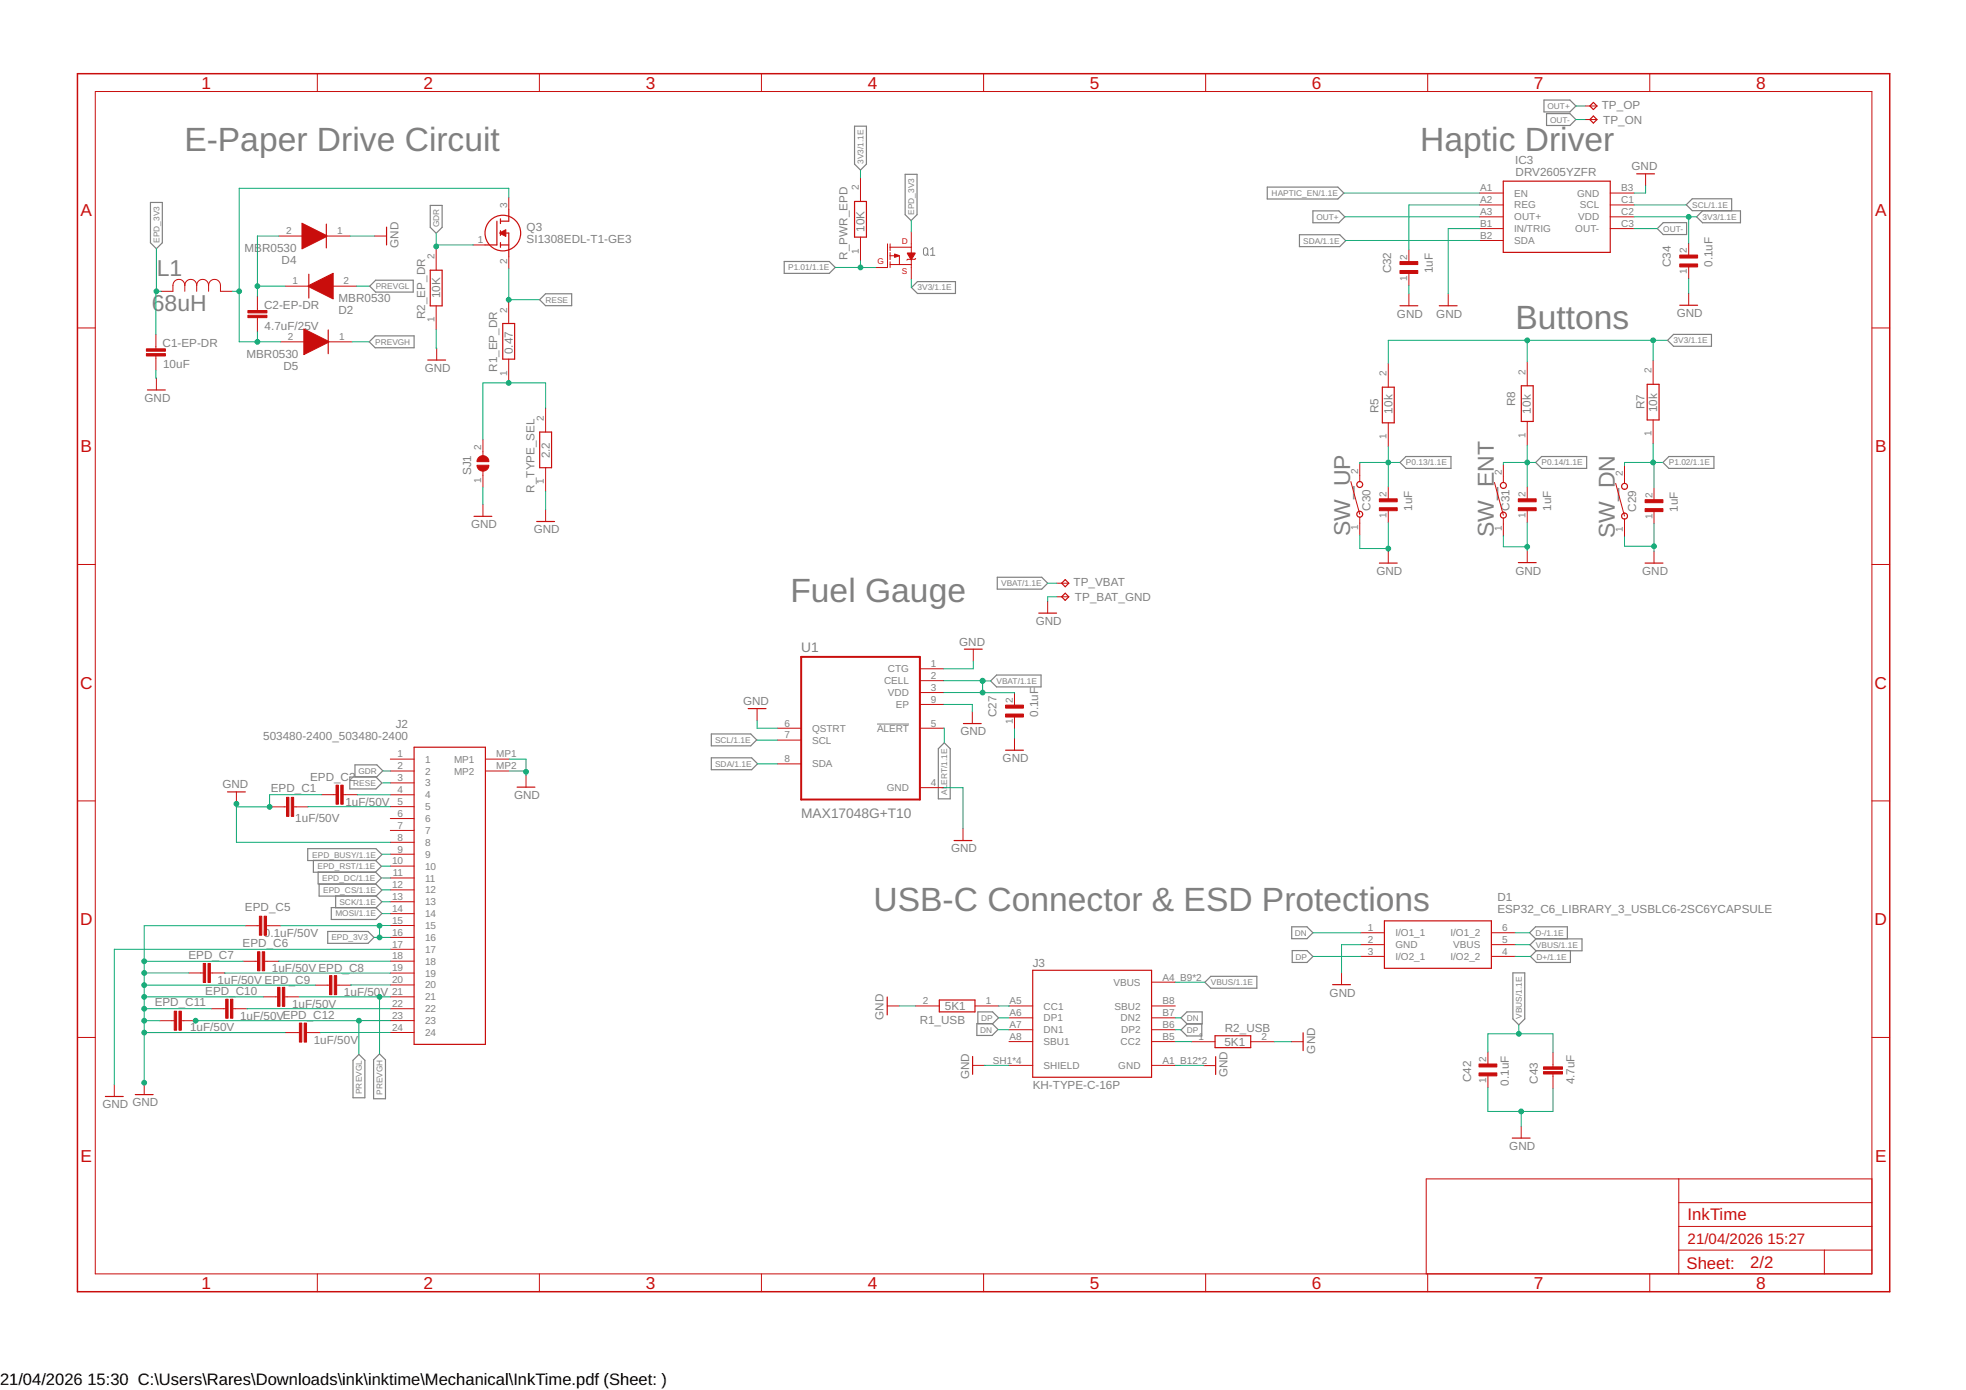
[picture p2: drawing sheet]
<svg xmlns="http://www.w3.org/2000/svg" width="420mm" height="297mm" viewBox="0 0 420 297" stroke-linecap="round" stroke-linejoin="round" font-family="sans-serif">
<path d="M197.5 53.1l.3-.2 .3 .2 .2 1a.46 .46 0 0 1-.5 .5 .46 .46 0 0 1-.4-.5zM198.1 54.2l.3 .4M198.9 53.3l.4-.4v1.7M198.9 54.6h.9M187.4 154.7h6.9" fill="none" stroke="#808080" stroke-width=".21"/>
<g fill="none" stroke="#808080" stroke-width=".25">
<path d="M182.6 27h2.6v8.1l-1.3 1.2-1.3-1.2zM193.4 37.3h2.6v8.6l-1.3 1.2-1.3-1.2zM270.8 40h15.1l1.3 1.3-1.3 1.2h-15.1zM330 21.4h5.5l1.3 1.2-1.3 1.3h-5.5zM330.5 24.3h5l1.3 1.2-1.3 1.3h-5zM32.2 43.3h2.5v8.6l-1.3 1.2-1.2-1.2zM91.9 43.9h2.6v4.7l-1.3 1.2-1.3-1.2zM167.6 55.9h9.6l1.3 1.2-1.3 1.3h-9.6zM277.7 50.2h8.6l1.3 1.2-1.3 1.3h-8.6zM280.6 45.1h5.5l1.3 1.2-1.3 1.3h-5.5zM355.5 47.6h4.9v2.5h-4.9l-1.3-1.2zM370.1 45v-2.5h-8.4l-1.3 1.3 1.3 1.2 10.3 .1v2.5h-8.1l-1.3-1.3 1.3-1.2"/>
<path d="M78.9 73l1.3-1.2h8.3v2.5h-8.3zM79 61.2l1.3-1.3h8v2.5h-8zM116.6 62.8h5.6v2.5h-5.6l-1.3-1.2zM194.8 61.4l1.3-1.2h8.1v2.5h-8.1zM356.4 72.7l1.3-1.2h8.1v2.5h-8.1zM299.2 98.8l1.3-1.2h9.6v2.5h-9.6zM329.5 97.6h9.6v2.5h-9.6l-1.3-1.3zM356.7 97.6h9.6v2.5h-9.6l-1.3-1.3zM213.1 123.4h9.5l1.3 1.2-1.3 1.3h-9.5zM152 156.8h8.4l1.3 1.3-1.3 1.3h-8.4zM201.8 158.7l1.3 1.3v10.7h-2.6v-10.7zM211.7 145.5l1.3-1.2h9.5v2.5h-9.5z"/>
<path d="M74.8 166.1h5.5l1.3 1.2-1.3 1.3h-5.5zM75.9 163.4h4.6l1.3 1.3-1.3 1.3h-4.6zM152 161.9h8.6l1.3 1.3-1.3 1.3h-8.6zM65.8 181.4h14.5l1.3 1.2-1.3 1.3h-14.5zM67 183.9h13.2l1.3 1.2-1.3 1.3h-13.2zM68 186.4h12.2l1.3 1.2-1.3 1.3h-12.2zM68.2 189h12.1l1.3 1.2-1.3 1.3h-12.1zM70 199.1h8.7l1.2 1.2-1.2 1.3h-8.7zM70.8 194h9.5l1.3 1.2-1.3 1.3h-9.5zM71.7 191.5h8.6l1.3 1.2-1.3 1.3h-8.6zM276.1 198.1h3.2l1.3 1.2-1.3 1.3h-3.2zM208.8 218.7h3.2l1.3 1.3-1.3 1.3h-3.2z"/>
<path d="M209 216.2h3.1l1.3 1.3-1.3 1.3h-3.1zM252.4 217.5l1.3-1.3h3.2v2.6h-3.2zM257.5 209.9l1.3-1.3h9.8v2.6h-9.8zM276.2 203.1h3.1l1.3 1.3-1.3 1.3h-3.1zM323.3 207.9h2.6v9.8l-1.3 1.3-1.3-1.3zM327.1 204.4l1.3-1.3h7.2v2.6h-7.2zM335 200.6v-2.5h-6.8l-1.3 1.2 1.3 1.3h9.9v2.6h-9.8l-1.3-1.3 1.3-1.3M76.7 225.3l1.3 1.3v8h-2.6v-8zM81.1 225.2l1.3 1.3v8.3h-2.6v-8.3zM252.4 220.1l1.3-1.3h3.1v2.6h-3.1z"/>
</g>
<g fill="none" stroke="#c90d0c" stroke-width=".21">
<path d="M20.4 19.6h379.6v252.6h-379.6zM67.8 15.7v3.9M115.3 15.7v3.9M162.7 15.7v3.9M210.2 15.7v3.9M257.7 15.7v3.9M305.1 15.7v3.9M352.6 15.7v3.9M183.9 38v5.1M338.8 22.6h2.5M338.8 25.5h2.5M351.7 37.1v2.6"/>
<path d="M59.6 50.4h5.1M69.7 50.4h5.1M80.1 50.4h2.5M93.2 52.7v5M101.1 52.3h2.6M108.7 42.2v2.5M108.7 54.9v2.5M183.9 50.7v5M189.7 52.1v5.1h-2.6M190.2 52.1v1.5M190.2 54v1.5M190.2 55.9v1.3"/>
<path d="M190.2 56.5h4.6M190.2 54.7h2v1.8M190.2 52.8h4.6M194.8 49.6v4.5M194.8 55.4v4.3M195.7 55.2l-.2 .2h-1.5l-.2 .2M301.1 53.4v2.5M301.1 58.4v2.6M316.2 41.3h5.1M316.2 43.8h5.1M316.2 46.3h5.1M316.2 48.9h5.1"/>
<path d="M316.2 51.4h5.1M344.1 41.3h5.1M344.1 43.8h5.1M344.1 46.3h5.1M344.1 48.9h5.1M360.9 52v2.5M360.9 57v2.6M16.6 70.1h3.8M33.3 71.5v3M33.3 76.1v3M39.5 61a1.27 1.27 0 0 1 1.3-1.3 1.27 1.27 0 0 1 1.2 1.3M39.5 61a1.27 1.27 0 0 0-1.3-1.3 1.27 1.27 0 0 0-1.2 1.3v1.3h-2.6"/>
<path d="M39.5 61v1.3M42 61a1.27 1.27 0 0 1 1.3-1.3 1.27 1.27 0 0 1 1.3 1.3M42 61v1.3M44.6 61a1.27 1.27 0 0 1 1.2-1.3 1.27 1.27 0 0 1 1.3 1.3v1.3h2.6M44.6 61v1.3M55 63.3v3.1M55 67.9v3M60 73h5.1M60.9 61.2h5.1M70.1 73h5.1M71.1 61.2h5.1M93.2 65.4v5"/>
<path d="M93.3 74.4v2.5M108.7 64.1v5M108.7 76.8v5M296.7 77.7v5M301.1 62.8v2.5M309.5 62.8v2.5M326.4 77.4v5M353.3 77.1v5M360.9 62.7v2.5M400 70.1h3.9M33.4 80.8v2.5M103.2 94v3.4"/>
<path d="M116.6 87.2v5.1M116.6 99.9v5.1M290.6 99.1v3.8M296.7 90.4v5M321.3 99.3v3.8M326.4 90.1v5M347.2 99.5v3.8M353.3 89.7v5.1M103.2 100.7v3.4M103.2 107.8v2.5M116.6 108.9v2.5M288.7 102.9l1.9 7"/>
<path d="M290.6 110.5v3.8M296.7 104.1v2.5M296.7 109.1v2.6M296.7 117.8v2.5M319.4 103.1l1.9 7M321.3 110.7v3.8M326.4 104.1v2.5M326.4 109.1v2.6M326.4 117.7v2.5M345.3 103.3l1.9 7M347.2 110.9v3.8M353.5 104.2v2.6"/>
<path d="M353.5 109.3v2.6M353.5 117.8v2.5M16.6 120.6h3.8M208 138.7v2.6M223.9 128.5v2.5M225.9 124.6h2.5M225.9 127.5h2.5M400 120.6h3.9M161.8 151.4v2.6M166.1 155.6h5.1M166.1 158.2h5.1M196.6 155.6h5.1"/>
<path d="M196.6 142.9h5.1M196.6 145.5h5.1M196.6 148h5.1M196.6 150.5h5.1M207.8 152.1v2.5M216.8 148.1v2.6M216.8 153.2v2.6M216.8 157.8v2.5M16.6 171.2h3.8M50.5 169.2v2.6M58.2 172.4h3M62.8 172.4h3"/>
<path d="M68.8 169.8h3M73.3 169.8h3.1M83.4 162.2h5.1M83.4 164.8h5.1M83.4 167.3h5.1M83.4 169.8h5.1M83.4 172.4h5.1M83.4 174.9h5.1M83.4 177.5h5.1M103.7 162.2h5.1M103.7 164.8h5.1M112.4 165.7v2.5"/>
<path d="M166.1 163.2h5.1M196.6 168.3h5.1M205.8 177.1v2.5M400 171.2h3.9M52.4 197.8h3M57 197.8h3M83.4 180h5.1M83.4 182.5h5.1M83.4 185.1h5.1M83.4 187.6h5.1M83.4 190.2h5.1M83.4 192.7h5.1"/>
<path d="M83.4 195.2h5.1M83.4 197.8h5.1M290.8 199.3h5.1M318.7 199.3h5.1M34.2 218.1h3M38.8 218.1h3M40.4 207.9h3M45 207.9h3M45.2 215.6h3M49.8 215.6h3M52 205.4h3M56.3 213h3"/>
<path d="M56.6 205.4h3M60.9 213h3M67.4 210.5h3M71.9 210.5h3.1M83.4 200.3h5.1M83.4 202.9h5.1M83.4 205.4h5.1M83.4 207.9h5.1M83.4 210.5h5.1M83.4 213h5.1M83.4 215.6h5.1M83.4 218.1h5.1"/>
<path d="M189.6 215h2.6M195.7 215h5M208.4 215h5M215.6 217.5h5.1M215.6 215h5.1M246.1 217.5h5.1M246.1 215h5.1M246.1 209.9h5.1M286.7 207.9v2.5M290.8 201.9h5.1M290.8 204.4h5.1M318.7 201.9h5.1"/>
<path d="M318.7 204.4h5.1M16.6 221.7h3.8M24.4 231.8v2.5M30.8 231.4v2.5M60.9 220.7h3.1M65.5 220.7h3.1M83.4 220.6h5.1M207.9 227.7h2.5M215.6 222.6h5.1M215.6 220h5.1M215.6 227.7h5.1M246.1 222.6h5.1"/>
<path d="M246.1 220h5.1M246.1 227.7h5.1M254.6 222.6h5.1M257.3 227.7h2.5M267.3 222.6h5.1M275.9 222.6h2.6M318 224.8v2.6M318 229.9v2.6M331.9 224.9v3.1M331.9 229.5v3.1M400 221.7h3.9M325.1 240.7v2.5"/>
<path d="M358.8 251.9v20.3M358.8 257h41.2M400 251.9h-95.2v20.3M67.8 272.2v3.8M115.3 272.2v3.8M162.7 272.2v3.8M210.2 272.2v3.8M257.7 272.2v3.8M305.1 272.2v3.8M352.6 272.2v3.8M358.8 267.1h41.2M358.8 262.1h41.2"/>
<path d="M389.9 267.1v5.1"/>
</g>
<path d="M16.6 15.7h387.3v260.3h-387.3z" fill="none" stroke="#c90d0c" stroke-width=".32"/>
<g fill="none" stroke="#c90d0c" stroke-width=".25">
<path d="M321.3 38.7h22.8v15.2h-22.8zM340.5 21.9l.8 .7-.8 .8-.7-.8zM340.5 24.8l.8 .7-.8 .8-.7-.8zM349.8 37.1h3.8M66 58.6v5.1M69.7 47.9v5.1M82.6 48.5v3.8M91.9 57.7h2.6v7.7h-2.6zM106.2 47.3v5h-2.5M107 49.8h1.7v5.1M107 52.3h1.7M107 46.8v1"/>
<path d="M107 49.3v1M107 51.8v1.1M108.7 44.7v2.6h-1.7M182.6 43.1h2.6v7.6h-2.6zM70.1 70.5v5.1M91.4 76.9h3.8M107.4 69.1h2.6v7.7h-2.6zM299.2 65.3h3.8M307.6 65.3h3.8M359 65.2h3.8M31.5 83.3h3.8M115.3 92.3h2.6v7.6h-2.6z"/>
<path d="M295.4 82.7h2.6v7.7h-2.6zM325.1 82.4h2.6v7.7h-2.6zM352 82.1h2.6v7.6h-2.6zM101.3 110.3h3.8M114.7 111.4h3.8M206.1 138.7h3.8M222 131h3.8M227.6 123.9l.8 .7-.8 .8-.7-.8zM227.6 126.8l.8 .7-.8 .8-.7-.8zM294.8 120.3h3.8M324.5 120.2h3.8M351.6 120.3h3.8"/>
<path d="M88.5 159.7h15.2v63.5h-15.2zM159.9 151.4h3.8M205.9 154.6h3.8M48.6 169.2h3.8M110.5 168.2h3.8M203.9 179.6h3.8M214.9 160.3h3.8M295.9 196.8h22.8v10.1h-22.8zM189.6 213.1v3.8M200.7 213.7h7.7v2.5h-7.7zM220.7 207.3h25.4v22.9h-25.4zM284.8 210.4h3.8"/>
<path d="M22.5 234.3h3.8M28.9 233.9h3.8M207.9 225.8v3.8M259.7 221.3h7.6v2.6h-7.6zM259.8 225.8v3.8M278.5 220.7v3.8M323.2 243.2h3.8"/>
<circle cx="107.5" cy="49.8" r="3.8"/>
<circle cx="290.6" cy="109.9" r=".63"/>
<circle cx="290.6" cy="103.5" r=".63"/>
<circle cx="321.3" cy="110.1" r=".64"/>
<circle cx="321.3" cy="103.7" r=".64"/>
<circle cx="347.2" cy="103.9" r=".63"/>
<circle cx="347.2" cy="110.3" r=".64"/>
</g>
<g fill="#c90d0c" stroke="#c90d0c" stroke-width=".21">
<path d="M64.5 47.7l5.4 2.7v.1l-5.4 2.7z" fill-rule="evenodd"/>
<path d="M64.9 70.3l5.4 2.7v.1l-5.4 2.7z" fill-rule="evenodd"/>
<path d="M65.9 61.1l5.3-2.7v5.5l-5.3-2.7z" fill-rule="evenodd"/>
<path d="M106.8 49.7l1.3-.6v1.4l-1.3-.6z" fill-rule="evenodd"/>
<path d="M102.4 97.7a1.26 1.26 0 0 1 1.3-.2 1.26 1.26 0 0 1 .8 1.2h-2.6l.1-.5z" fill-rule="evenodd"/>
<path d="M101.9 99.4h2.6a1.27 1.27 0 0 1-1.3 1.3 1.27 1.27 0 0 1-1.3-1.3z" fill-rule="evenodd"/>
<path d="M193.9 54.1h1.7l-.9 1.5z" fill-rule="evenodd"/>
<path d="M191.2 54.3l.9 .4-.9 .3z" fill-rule="evenodd"/>
</g>
<g fill="#c90d0c" stroke="#c90d0c" stroke-width=".21">
<path d="M53 67.4h4v.5h-4z"/>
<path d="M53 66.4h4v.5h-4z"/>
<path d="M31.3 75.6h4v.5h-4z"/>
<path d="M31.3 74.5h4v.6h-4z"/>
<path d="M359 56.4h3.8v.6h-3.8z"/>
<path d="M359 54.5h3.8v.6h-3.8z"/>
<path d="M299.2 57.8h3.8v.6h-3.8z"/>
<path d="M299.2 55.9h3.8v.6h-3.8z"/>
<path d="M56.5 195.8h.5v4.1h-.5z"/>
<path d="M55.4 195.8h.5v4.1h-.5z"/>
<path d="M72.8 167.8h.5v4.1h-.5z"/>
<path d="M71.8 167.8h.5v4.1h-.5z"/>
<path d="M62.3 170.4h.5v4.1h-.5z"/>
<path d="M61.2 170.4h.5v4.1h-.5z"/>
<path d="M56 203.4h.6v4.1h-.6z"/>
<path d="M55 203.4h.5v4.1h-.5z"/>
<path d="M44.4 205.9h.6v4.1h-.6z"/>
<path d="M43.4 205.9h.5v4.1h-.5z"/>
<path d="M71.4 208.5h.5v4.1h-.5z"/>
<path d="M70.4 208.5h.5v4.1h-.5z"/>
<path d="M60.3 211h.6v4.1h-.6z"/>
<path d="M59.3 211h.5v4.1h-.5z"/>
<path d="M49.3 213.5h.5v4.1h-.5z"/>
<path d="M48.2 213.5h.5v4.1h-.5z"/>
<path d="M38.2 216.1h.6v4.1h-.6z"/>
<path d="M37.2 216.1h.5v4.1h-.5z"/>
<path d="M65 218.6h.5v4.1h-.5z"/>
<path d="M64 218.6h.5v4.1h-.5z"/>
<path d="M214.9 152.6h3.8v.6h-3.8z"/>
<path d="M214.9 150.7h3.8v.6h-3.8z"/>
<path d="M351.6 108.7h3.8v.6h-3.8z"/>
<path d="M351.6 106.8h3.8v.6h-3.8z"/>
<path d="M324.5 108.5h3.8v.6h-3.8z"/>
<path d="M324.5 106.6h3.8v.6h-3.8z"/>
<path d="M294.8 108.5h3.8v.6h-3.8z"/>
<path d="M294.8 106.6h3.8v.6h-3.8z"/>
<path d="M316.1 229.3h3.8v.6h-3.8z"/>
<path d="M316.1 227.4h3.8v.6h-3.8z"/>
<path d="M329.9 228h4v.5h-4z"/>
<path d="M329.9 229h4v.5h-4z"/>
</g>
<path d="M171.2 140.4h25.4v30.5h-25.4z" fill="none" stroke="#c90d0c" stroke-width=".42"/>
<g fill="none" stroke="#0dab76" stroke-width=".21">
<path d="M183.9 36.3v1.7M336.8 22.6h2M336.8 25.5h2M351.7 39.7v1.6h-2.5M33.4 53.1v9.2M59.6 50.4h-4.6v12.9M74.8 50.4h5.3M93.2 50v2.7M93.2 52.3h7.9M108.7 42.2v-2h-57.6v32.8h8.9M108.7 57.4v6.7M178.5 57.1l8.6 .1"/>
<path d="M183.9 55.7v1.5M194.8 47.1v2.5M194.8 59.7v1.7M287.3 41.3h28.9M287.4 46.3h28.8M287.6 51.4h28.6M316.2 43.8h-15.1v9.6M316.2 48.9h-6.7v13.9M349.2 48.9h5M349.2 46.3h13.4M349.2 43.8h11.2M360.9 59.6v3.1"/>
<path d="M360.9 46.4v5.6M33.3 79.1l.1 1.7M34.4 62.3h-1.1v9.2M49.7 62.3h1.4M55 70.9v2.1M55 61.2h5.9M75.2 73h3.6M76.2 61.2h2.7M93.2 70.4l.1 4M108.7 64.1h6.5M108.7 64.1h.1M301.1 61v1.8"/>
<path d="M326.4 72.7v4.7M353.3 72.7v4.4M356.3 72.7h-59.6v5M116.6 87.2v-5.4h-13.4v12.2M296.7 95.4v8.7M299.1 98.8h-8.5v.3M326.4 95.1v9M328.2 98.8h-6.9v.5M353.3 94.8v4M353.5 98.8v5.4M355.3 98.8h-8.1v.7M103.2 104.1v3.7"/>
<path d="M116.6 105v3.9M290.6 114.3v2.9h6.1M296.7 111.7v6.1M321.3 114.5v2.3h5.1M326.4 111.7v6M347.2 114.7v2h6.3M353.5 111.9v5.9M223.9 124.6h2M225.9 127.5h-2v1M161.8 154v1.6h4.3M161.8 158.2h4.3M201.7 155.6h.1v3"/>
<path d="M201.7 148h15.1v.1M201.7 150.5h6.1v1.6M201.7 145.5l8.3-.1v2.6M208 141.3v1.6h-6.3M210 145.5h1.7M216.8 155.8v2M50.5 172.4h7.7M50.5 171.8v8.2h32.9M68.8 169.8h-11.2v2.6M76.4 169.8h7M81.8 167.3h1.6M81.9 164.8h1.5"/>
<path d="M83.4 172.4h-17.6M108.8 164.8h3.6M108.8 162.2h3.6v3.5M161.9 163.2h4.2M201.7 168.3h4.1v8.8M52.4 197.8h-21.6v33.7M60 197.8h21.1M81.6 182.5h1.8M81.6 185.1h1.8M81.7 187.6h1.7M81.7 190.2h1.7M81.7 192.7h1.7"/>
<path d="M81.7 195.2h1.7M83.4 197.8h-2.3v2.5M280.6 199.3h10.2M323.8 199.3h3.1M30.8 205.4h21.2M30.8 207.9h9.6M30.8 210.5h36.6M30.8 213h25.5M30.8 215.6h14.4M30.8 218.1h3.4M41.8 218.1h34.9M48 207.9h35.4"/>
<path d="M48 207.9h.1M63.9 213h19.5M75 210.5h8.4M75 210.5h.1M79.9 200.3h3.5M81.1 213v12.2M83.4 215.6h-30.6M83.4 202.9h-59v28.9M83.4 218.1h-6.7v7.1M83.4 205.4h-23.8M192.2 215h3.5M213.4 215h2.2"/>
<path d="M213.5 217.5h2.1M215.6 215h.1M251.2 209.9h6.2M251.2 217.5h1.2M280.6 204.4h10.2M290.8 201.9h-4.1v6M323.8 201.9h3.2M323.8 204.4h3.3M324.6 219v1.9M30.8 220.7h30.1M68.6 220.6h14.8M68.6 220.6v.1"/>
<path d="M213.4 220h2.2M215.6 227.7h-5.2M251.2 227.7h6.1M251.2 222.6h3.4M251.2 220h1.2M272.4 222.6h3.5M318 224.8v-3.9h13.9v4M318 232.5v5h13.9v-4.9M325.1 237.5v3.2"/>
</g>
<g fill="#0dab76" stroke="#0dab76" stroke-width=".21">
<circle cx="57.6" cy="172.4" r=".51"/>
<circle cx="50.5" cy="171.8" r=".51"/>
<circle cx="30.8" cy="205.4" r=".51"/>
<circle cx="30.8" cy="231.4" r=".51"/>
<circle cx="30.8" cy="207.9" r=".51"/>
<circle cx="30.8" cy="210.5" r=".51"/>
<circle cx="30.8" cy="213" r=".51"/>
<circle cx="30.8" cy="215.6" r=".51"/>
<circle cx="30.8" cy="218.1" r=".51"/>
<circle cx="30.8" cy="220.7" r=".51"/>
<circle cx="112.4" cy="164.9" r=".51"/>
<circle cx="296.7" cy="117.2" r=".51"/>
<circle cx="326.4" cy="116.8" r=".51"/>
<circle cx="353.5" cy="116.7" r=".51"/>
<circle cx="325.1" cy="237.5" r=".51"/>
<circle cx="33.4" cy="62.3" r=".51"/>
<circle cx="81.1" cy="200.3" r=".51"/>
<circle cx="81.1" cy="197.8" r=".51"/>
<circle cx="55" cy="73" r=".51"/>
<circle cx="51.1" cy="62.3" r=".51"/>
<circle cx="55" cy="61.2" r=".51"/>
<circle cx="76.7" cy="218.1" r=".51"/>
<circle cx="41.8" cy="218.1" r=".51"/>
<circle cx="81.1" cy="213" r=".51"/>
<circle cx="93.2" cy="52.7" r=".51"/>
<circle cx="108.7" cy="81.8" r=".51"/>
<circle cx="183.9" cy="57.1" r=".51"/>
<circle cx="360.9" cy="46.3" r=".51"/>
<circle cx="326.4" cy="72.7" r=".51"/>
<circle cx="353.3" cy="72.7" r=".51"/>
<circle cx="108.7" cy="64.1" r=".51"/>
<circle cx="210" cy="148" r=".51"/>
<circle cx="210" cy="145.5" r=".51"/>
<circle cx="296.7" cy="98.8" r=".51"/>
<circle cx="326.4" cy="98.8" r=".51"/>
<circle cx="353.3" cy="98.8" r=".51"/>
<circle cx="324.6" cy="220.9" r=".51"/>
</g>
<g font-size="7.2" fill="#808080">
<text x="39.4" y="32.2">E-Paper Drive Circuit</text>
<text x="303.5" y="32.2">Haptic Driver</text>
<text x="323.8" y="70.3">Buttons</text>
<text x="168.9" y="128.7">Fuel Gauge</text>
<text x="186.7" y="194.8">USB-C Connector &amp; ESD Protections</text>
</g>
<g font-size="4.9" fill="#808080">
<text x="33.5" y="58.9">L1</text>
<text x="32.4" y="66.5">68uH</text>
<text x="288.5" y="114.6" transform="rotate(-90 288.5 114.6)">SW_UP</text>
<text x="319.2" y="114.8" transform="rotate(-90 319.2 114.8)">SW_ENT</text>
<text x="345.1" y="115" transform="rotate(-90 345.1 115)">SW_DN</text>
</g>
<g font-size="3.7" fill="#c90d0c">
<text x="43.1" y="18.9">1</text>
<text x="90.5" y="18.9">2</text>
<text x="138" y="18.9">3</text>
<text x="185.5" y="18.9">4</text>
<text x="232.9" y="18.9">5</text>
<text x="280.4" y="18.9">6</text>
<text x="327.8" y="18.9">7</text>
<text x="375.3" y="18.9">8</text>
<text x="17.2" y="46.1">A</text>
<text x="400.7" y="46.1">A</text>
<text x="17.2" y="96.6">B</text>
<text x="400.7" y="96.6">B</text>
<text x="17.1" y="147.2">C</text>
<text x="400.6" y="147.2">C</text>
<text x="17.1" y="197.7">D</text>
<text x="400.6" y="197.7">D</text>
<text x="17.2" y="248.3">E</text>
<text x="400.7" y="248.3">E</text>
<text x="43.1" y="275.4">1</text>
<text x="90.5" y="275.4">2</text>
<text x="138" y="275.4">3</text>
<text x="185.5" y="275.4">4</text>
<text x="232.9" y="275.4">5</text>
<text x="280.4" y="275.4">6</text>
<text x="327.8" y="275.4">7</text>
<text x="375.3" y="275.4">8</text>
</g>
<g font-size="3.6" fill="#c90d0c">
<text x="360.7" y="260.8">InkTime</text>
<text x="360.4" y="271.1">Sheet:</text>
<text x="374" y="271">2/2</text>
</g>
<g font-size="3.5">
<text x="0" y="296">21/04/2026</text>
<text x="18.7" y="296">15:30 C:\Users\Rares\Downloads\ink\inktime\Mechanical\InkTime.pdf (Sheet: )</text>
</g>
<g font-size="3.2" fill="#c90d0c">
<text x="360.7" y="265.9">21/04/2026</text>
<text x="377.7" y="265.9">15:27</text>
</g>
<g font-size="2.9" fill="#808080">
<text x="171.2" y="139.4">U1</text>
<text x="171.2" y="174.9">MAX17048G+T10</text>
</g>
<g font-size="2.5" fill="#808080">
<text x="342.3" y="23.3">TP_OP</text>
<text x="342.6" y="26.5">TP_ON</text>
<text x="323.8" y="35">IC3</text>
<text x="323.9" y="37.6">DRV2605YZFR</text>
<text x="348.7" y="36.4">GND</text>
<text x="52.3" y="53.9">MBR0530</text>
<text x="85.2" y="53" transform="rotate(-90 85.2 53)">GND</text>
<text x="112.5" y="52">SI1308EDL-T1-GE3</text>
<text x="112.5" y="49.4">Q3</text>
<text x="184.8" y="49.6" transform="rotate(-90 184.8 49.6)">10K</text>
<text x="60.2" y="56.4">D4</text>
<text x="181.1" y="55.5" transform="rotate(-90 181.1 55.5)">R_PWR_EPD</text>
<text x="297.3" y="58.4" transform="rotate(-90 297.3 58.4)">C32</text>
<text x="306.2" y="58.4" transform="rotate(-90 306.2 58.4)">1uF</text>
<text x="357.1" y="57" transform="rotate(-90 357.1 57)">C34</text>
<text x="366" y="57" transform="rotate(-90 366 57)">0.1uF</text>
<text x="56.4" y="66">C2-EP-DR</text>
<text x="72.3" y="64.6">MBR0530</text>
<text x="94.1" y="63.8" transform="rotate(-90 94.1 63.8)">10K</text>
<text x="56.5" y="70.5">4.7uF/2</text>
<text x="65.1" y="70.5">5V</text>
<text x="72.3" y="67.1">D2</text>
<text x="90.9" y="68.2" transform="rotate(-90 90.9 68.2)">R2_EP_DR</text>
<text x="298.6" y="67.9">GND</text>
<text x="307" y="67.9">GND</text>
<text x="358.3" y="67.8">GND</text>
<text x="34.7" y="74.2">C1-EP-DR</text>
<text x="52.7" y="76.5">MBR0530</text>
<text x="109.6" y="75.7" transform="rotate(-90 109.6 75.7)">0.47</text>
<text x="34.8" y="78.7">10uF</text>
<text x="60.6" y="79">D5</text>
<text x="90.8" y="79.5">GND</text>
<text x="106.3" y="79.5" transform="rotate(-90 106.3 79.5)">R1_EP_DR</text>
<text x="30.9" y="85.9">GND</text>
<text x="294.6" y="88.3" transform="rotate(-90 294.6 88.3)">R5</text>
<text x="297.6" y="88.4" transform="rotate(-90 297.6 88.4)">10k</text>
<text x="323.8" y="86.8" transform="rotate(-90 323.8 86.8)">R8</text>
<text x="327.2" y="88.4" transform="rotate(-90 327.2 88.4)">10k</text>
<text x="351.4" y="87.5" transform="rotate(-90 351.4 87.5)">R7</text>
<text x="354.2" y="88.1" transform="rotate(-90 354.2 88.1)">10k</text>
<text x="100.7" y="101.6" transform="rotate(-90 100.7 101.6)">SJ1</text>
<text x="117.5" y="98" transform="rotate(-90 117.5 98)">2.2</text>
<text x="114.3" y="105.3" transform="rotate(-90 114.3 105.3)">R_TYPE_SEL</text>
<text x="100.7" y="112.9">GND</text>
<text x="114.1" y="114">GND</text>
<text x="292.9" y="109.1" transform="rotate(-90 292.9 109.1)">C30</text>
<text x="301.8" y="109.1" transform="rotate(-90 301.8 109.1)">1uF</text>
<text x="322.6" y="109.1" transform="rotate(-90 322.6 109.1)">C31</text>
<text x="331.5" y="109.1" transform="rotate(-90 331.5 109.1)">1uF</text>
<text x="349.7" y="109.3" transform="rotate(-90 349.7 109.3)">C29</text>
<text x="358.6" y="109.3" transform="rotate(-90 358.6 109.3)">1uF</text>
<text x="229.4" y="125.3">TP_VBAT</text>
<text x="294.2" y="122.9">GND</text>
<text x="323.8" y="122.8">GND</text>
<text x="350.9" y="122.9">GND</text>
<text x="229.7" y="128.5">TP_BAT_GND</text>
<text x="205" y="138">GND</text>
<text x="221.4" y="133.6">GND</text>
<text x="84.6" y="155.5">J2</text>
<text x="158.8" y="150.7">GND</text>
<text x="213" y="153.2" transform="rotate(-90 213 153.2)">C27</text>
<text x="221.9" y="153.2" transform="rotate(-90 221.9 153.2)">0.1uF</text>
<text x="56.2" y="158">503480-2400_503480-2400</text>
<text x="205.3" y="157.2">GND</text>
<text x="66.3" y="166.9">EPD_C2</text>
<text x="214.3" y="162.9">GND</text>
<text x="47.5" y="168.5">GND</text>
<text x="57.9" y="169.3">EPD_C1</text>
<text x="73.8" y="172.2">1uF/50V</text>
<text x="109.9" y="170.8">GND</text>
<text x="63.1" y="175.6">1uF/50V</text>
<text x="203.3" y="182.2">GND</text>
<text x="52.4" y="194.6">EPD_C5</text>
<text x="320" y="195.1">ESP32_C6_LIBRARY_3_USBLC6-2SC6YCAPSULE</text>
<text x="320" y="192.6">D1</text>
<text x="51.9" y="202.4">EPD_C6</text>
<text x="56.4" y="200.2">0.1uF/50V</text>
<text x="40.3" y="205">EPD_C7</text>
<text x="58.1" y="207.8">1uF/50V EPD_C8</text>
<text x="220.7" y="206.6">J3</text>
<text x="33.1" y="215">EPD_C11</text>
<text x="43.9" y="212.7">EPD_C10</text>
<text x="46.5" y="210.3">1uF/50V EPD_C9</text>
<text x="62.4" y="215.4">1uF/50V</text>
<text x="73.5" y="212.9">1uF/50V</text>
<text x="201.9" y="215.9">5K1</text>
<text x="284.2" y="213">GND</text>
<text x="40.6" y="220.3">1uF/50V</text>
<text x="51.3" y="217.9">1uF/50VEPD_C12</text>
<text x="188.8" y="218" transform="rotate(-90 188.8 218)">GND</text>
<text x="196.5" y="218.8">R1_USB</text>
<text x="261.8" y="220.6">R2_USB</text>
<text x="67.1" y="223">1uF/50V</text>
<text x="261.7" y="223.5">5K1</text>
<text x="281" y="225.2" transform="rotate(-90 281 225.2)">GND</text>
<text x="207.1" y="230.7" transform="rotate(-90 207.1 230.7)">GND</text>
<text x="220.7" y="232.8">KH-TYPE-C-16P</text>
<text x="262.3" y="230.3" transform="rotate(-90 262.3 230.3)">GND</text>
<text x="314.4" y="231.3" transform="rotate(-90 314.4 231.3)">C42</text>
<text x="322.5" y="232" transform="rotate(-90 322.5 232)">0.1uF</text>
<text x="328.6" y="231.6" transform="rotate(-90 328.6 231.6)">C43</text>
<text x="336.5" y="231.7" transform="rotate(-90 336.5 231.7)">4.7uF</text>
<text x="21.9" y="236.8">GND GND</text>
<text x="322.5" y="245.7">GND</text>
</g>
<g font-size="2.1" fill="#808080">
<text x="183.6" y="40.7" transform="rotate(-90 183.6 40.7)">2</text>
<text x="316.3" y="40.9">A1</text>
<text x="346.5" y="40.9">B3</text>
<text x="108.4" y="44.4" transform="rotate(-90 108.4 44.4)">3</text>
<text x="316.3" y="43.4">A2</text>
<text x="316.3" y="46">A3</text>
<text x="323.6" y="42">EN</text>
<text x="323.6" y="44.5">REG</text>
<text x="323.6" y="47.1">OUT+</text>
<text x="337" y="42">GND</text>
<text x="337.3" y="47.1">VDD</text>
<text x="337.6" y="44.5">SCL</text>
<text x="346.5" y="43.4">C1</text>
<text x="346.5" y="46">C2</text>
<text x="61.1" y="50.1">2</text>
<text x="72.1" y="50.1">1</text>
<text x="102.1" y="52">1</text>
<text x="316.3" y="48.5">B1</text>
<text x="316.3" y="51">B2</text>
<text x="323.6" y="49.6">IN/TRIG</text>
<text x="323.6" y="52.2">SDA</text>
<text x="336.7" y="49.6">OUT-</text>
<text x="346.5" y="48.5">C3</text>
<text x="92.9" y="55.4" transform="rotate(-90 92.9 55.4)">2</text>
<text x="108.4" y="56.4" transform="rotate(-90 108.4 56.4)">2</text>
<text x="183.6" y="54.2" transform="rotate(-90 183.6 54.2)">1</text>
<text x="300.7" y="60" transform="rotate(-90 300.7 60)">1</text>
<text x="300.7" y="55.5" transform="rotate(-90 300.7 55.5)">2</text>
<text x="360.5" y="58.6" transform="rotate(-90 360.5 58.6)">1</text>
<text x="360.5" y="54.1" transform="rotate(-90 360.5 54.1)">2</text>
<text x="62.5" y="60.8">1</text>
<text x="73.4" y="60.8">2</text>
<text x="92.9" y="68.9" transform="rotate(-90 92.9 68.9)">1</text>
<text x="108.4" y="66.8" transform="rotate(-90 108.4 66.8)">2</text>
<text x="61.5" y="72.7">2</text>
<text x="72.5" y="72.7">1</text>
<text x="108.4" y="80.3" transform="rotate(-90 108.4 80.3)">1</text>
<text x="296.3" y="80.4" transform="rotate(-90 296.3 80.4)">2</text>
<text x="326" y="80.1" transform="rotate(-90 326 80.1)">2</text>
<text x="352.9" y="79.8" transform="rotate(-90 352.9 79.8)">2</text>
<text x="116.3" y="90" transform="rotate(-90 116.3 90)">2</text>
<text x="296.3" y="93.9" transform="rotate(-90 296.3 93.9)">1</text>
<text x="326" y="93.6" transform="rotate(-90 326 93.6)">1</text>
<text x="352.9" y="93.3" transform="rotate(-90 352.9 93.3)">1</text>
<text x="102.9" y="96.1" transform="rotate(-90 102.9 96.1)">2</text>
<text x="290.2" y="101.3" transform="rotate(-90 290.2 101.3)">2</text>
<text x="320.9" y="101.5" transform="rotate(-90 320.9 101.5)">2</text>
<text x="346.8" y="101.7" transform="rotate(-90 346.8 101.7)">2</text>
<text x="102.9" y="103.1" transform="rotate(-90 102.9 103.1)">1</text>
<text x="116.3" y="103.5" transform="rotate(-90 116.3 103.5)">1</text>
<text x="296.3" y="106.2" transform="rotate(-90 296.3 106.2)">2</text>
<text x="326" y="106.2" transform="rotate(-90 326 106.2)">2</text>
<text x="353.1" y="106.4" transform="rotate(-90 353.1 106.4)">2</text>
<text x="290.2" y="113.3" transform="rotate(-90 290.2 113.3)">1</text>
<text x="296.3" y="110.7" transform="rotate(-90 296.3 110.7)">1</text>
<text x="320.9" y="113.5" transform="rotate(-90 320.9 113.5)">1</text>
<text x="326" y="110.7" transform="rotate(-90 326 110.7)">1</text>
<text x="346.8" y="113.7" transform="rotate(-90 346.8 113.7)">1</text>
<text x="353.1" y="110.9" transform="rotate(-90 353.1 110.9)">1</text>
<text x="189.7" y="143.7">CTG</text>
<text x="198.9" y="142.6">1</text>
<text x="188.9" y="146.2">CELL</text>
<text x="189.8" y="148.8">VDD</text>
<text x="198.9" y="145.1">2</text>
<text x="198.9" y="147.7">3</text>
<text x="167.7" y="155.3">6</text>
<text x="191.4" y="151.3">EP</text>
<text x="198.9" y="150.2">9</text>
<text x="198.9" y="155.3">5</text>
<text x="216.4" y="154.8" transform="rotate(-90 216.4 154.8)">1</text>
<text x="216.4" y="150.3" transform="rotate(-90 216.4 150.3)">2</text>
<text x="85" y="161.9">1</text>
<text x="106.1" y="161.9">MP1</text>
<text x="167.7" y="157.8">7</text>
<text x="173.5" y="156.4">QSTRT</text>
<text x="173.5" y="158.9">SCL</text>
<text x="187.4" y="156.4">ALERT</text>
<text x="85" y="164.4">2</text>
<text x="85" y="166.9">3</text>
<text x="90.8" y="163">1</text>
<text x="90.8" y="165.5">2</text>
<text x="97" y="163">MP1</text>
<text x="97" y="165.5">MP2</text>
<text x="106.1" y="164.4">MP2</text>
<text x="167.7" y="162.9">8</text>
<text x="173.5" y="164">SDA</text>
<text x="198.9" y="168">4</text>
<text x="85" y="169.5">4</text>
<text x="85" y="172">5</text>
<text x="90.8" y="168.1">3</text>
<text x="90.8" y="170.6">4</text>
<text x="90.8" y="173.1">5</text>
<text x="189.5" y="169.1">GND</text>
<text x="85" y="174.6">6</text>
<text x="85" y="177.1">7</text>
<text x="85" y="179.6">8</text>
<text x="90.8" y="175.7">6</text>
<text x="90.8" y="178.2">7</text>
<text x="83.8" y="184.7">10</text>
<text x="85" y="182.2">9</text>
<text x="90.8" y="180.8">8</text>
<text x="90.8" y="183.3">9</text>
<text x="90.8" y="185.8">10</text>
<text x="83.8" y="189.8">12</text>
<text x="83.9" y="187.3">11</text>
<text x="90.8" y="188.4">11</text>
<text x="90.8" y="190.9">12</text>
<text x="83.8" y="192.3">13</text>
<text x="83.8" y="194.9">14</text>
<text x="83.8" y="197.4">15</text>
<text x="90.8" y="193.5">13</text>
<text x="90.8" y="196">14</text>
<text x="83.8" y="200">16</text>
<text x="83.8" y="202.5">17</text>
<text x="90.8" y="198.5">15</text>
<text x="90.8" y="201.1">16</text>
<text x="90.8" y="203.6">17</text>
<text x="292.4" y="199">1</text>
<text x="292.4" y="201.5">2</text>
<text x="298.2" y="200.1">I/O1_1</text>
<text x="298.2" y="202.6">GND</text>
<text x="310" y="200.1">I/O1_2</text>
<text x="310.6" y="202.6">VBUS</text>
<text x="321.1" y="199">6</text>
<text x="321.1" y="201.5">5</text>
<text x="83.8" y="205">18</text>
<text x="83.8" y="207.6">19</text>
<text x="90.8" y="206.2">18</text>
<text x="90.8" y="208.7">19</text>
<text x="248.4" y="209.5">A4_B9*2</text>
<text x="292.4" y="204">3</text>
<text x="298.2" y="205.2">I/O2_1</text>
<text x="310" y="205.2">I/O2_2</text>
<text x="321.1" y="204">4</text>
<text x="83.8" y="210.1">20</text>
<text x="83.8" y="212.7">21</text>
<text x="83.8" y="215.2">22</text>
<text x="90.8" y="211.2">20</text>
<text x="90.8" y="213.8">21</text>
<text x="197.2" y="214.6">2</text>
<text x="210.7" y="214.6">1</text>
<text x="215.8" y="214.6">A5</text>
<text x="223" y="215.7">CC1</text>
<text x="238" y="210.7">VBUS</text>
<text x="238.2" y="215.7">SBU2</text>
<text x="248.4" y="214.6">B8</text>
<text x="83.8" y="217.7">23</text>
<text x="83.8" y="220.3">24</text>
<text x="90.8" y="216.3">22</text>
<text x="90.8" y="218.9">23</text>
<text x="90.8" y="221.4">24</text>
<text x="215.8" y="217.2">A6</text>
<text x="215.8" y="219.7">A7</text>
<text x="223" y="218.3">DP1</text>
<text x="223" y="220.8">DN1</text>
<text x="239.5" y="218.3">DN2</text>
<text x="239.6" y="220.8">DP2</text>
<text x="248.4" y="219.7">B6</text>
<text x="248.4" y="217.2">B7</text>
<text x="212.2" y="227.3">SH1*4</text>
<text x="215.8" y="222.2">A8</text>
<text x="223" y="223.4">SBU1</text>
<text x="239.5" y="223.4">CC2</text>
<text x="248.4" y="227.3">A1_B12*2</text>
<text x="248.4" y="222.2">B5</text>
<text x="256.2" y="222.3">1</text>
<text x="269.6" y="222.3">2</text>
<text x="317.6" y="227" transform="rotate(-90 317.6 227)">2</text>
<text x="223" y="228.4">SHIELD</text>
<text x="239" y="228.4">GND</text>
<text x="317.6" y="231.5" transform="rotate(-90 317.6 231.5)">1</text>
</g>
<g font-size="1.8" fill="#808080">
<text x="330.7" y="23.3">OUT+</text>
<text x="331.3" y="26.2">OUT-</text>
<text x="184.5" y="35.1" transform="rotate(-90 184.5 35.1)">3V3/1.1E</text>
<text x="271.8" y="41.9">HAPTIC_EN/1.1E</text>
<text x="195.3" y="45.9" transform="rotate(-90 195.3 45.9)">EPD_3V3</text>
<text x="281.3" y="47">OUT+</text>
<text x="361.7" y="44.4">SCL/1.1E</text>
<text x="363.9" y="47">3V3/1.1E</text>
<text x="34.1" y="51.9" transform="rotate(-90 34.1 51.9)">EPD_3V3</text>
<text x="93.9" y="48.6" transform="rotate(-90 93.9 48.6)">GDR</text>
<text x="278.5" y="52.1">SDA/1.1E</text>
<text x="355.5" y="49.5">OUT-</text>
<text x="168.4" y="57.8">P1.01/1.1E</text>
<text x="80.3" y="61.8">PREVGL</text>
<text x="116.6" y="64.7">RESE</text>
<text x="196.1" y="62.1">3V3/1.1E</text>
<text x="80.2" y="73.7">PREVGH</text>
<text x="357.7" y="73.4">3V3/1.1E</text>
<text x="300.5" y="99.5">P0.13/1.1E</text>
<text x="329.5" y="99.5">P0.14/1.1E</text>
<text x="356.7" y="99.5">P1.02/1.1E</text>
<text x="214" y="125.3">VBAT/1.1E</text>
<text x="213" y="146.2">VBAT/1.1E</text>
<text x="152.8" y="158.8">SCL/1.1E</text>
<text x="75.5" y="168">RESE</text>
<text x="76.6" y="165.4">GDR</text>
<text x="152.8" y="163.9">SDA/1.1E</text>
<text x="202.4" y="169.9" transform="rotate(-90 202.4 169.9)">ALERT/1.1E</text>
<text x="66.7" y="183.3">EPD_BUSY/1.1E</text>
<text x="67.9" y="185.8">EPD_RST/1.1E</text>
<text x="68.9" y="188.3">EPD_DC/1.1E</text>
<text x="69.1" y="190.9">EPD_CS/1.1E</text>
<text x="71.7" y="195.9">MOSI/1.1E</text>
<text x="72.5" y="193.4">SCK/1.1E</text>
<text x="70.8" y="201">EPD_3V3</text>
<text x="276.7" y="200">DN</text>
<text x="328.2" y="200">D-/1.1E</text>
<text x="328.3" y="202.6">VBUS/1.1E</text>
<text x="276.8" y="205.1">DP</text>
<text x="328.4" y="205.1">D+/1.1E</text>
<text x="258.8" y="210.5">VBUS/1.1E</text>
<text x="209.4" y="220.6">DN</text>
<text x="209.7" y="218.1">DP</text>
<text x="253.7" y="218.1">DN</text>
<text x="253.7" y="220.7">DP</text>
<text x="325.2" y="217.7" transform="rotate(-90 325.2 217.7)">VBUS/1.1E</text>
<text x="77.4" y="233.8" transform="rotate(-90 77.4 233.8)">PREVGL</text>
<text x="81.8" y="234" transform="rotate(-90 81.8 234)">PREVGH</text>
</g>
<g font-size="1.8" fill="#c90d0c">
<text x="192.7" y="52.1">D</text>
<text x="187.5" y="56.4">G</text>
<text x="192.7" y="58.5">S</text>
</g>
</svg>
